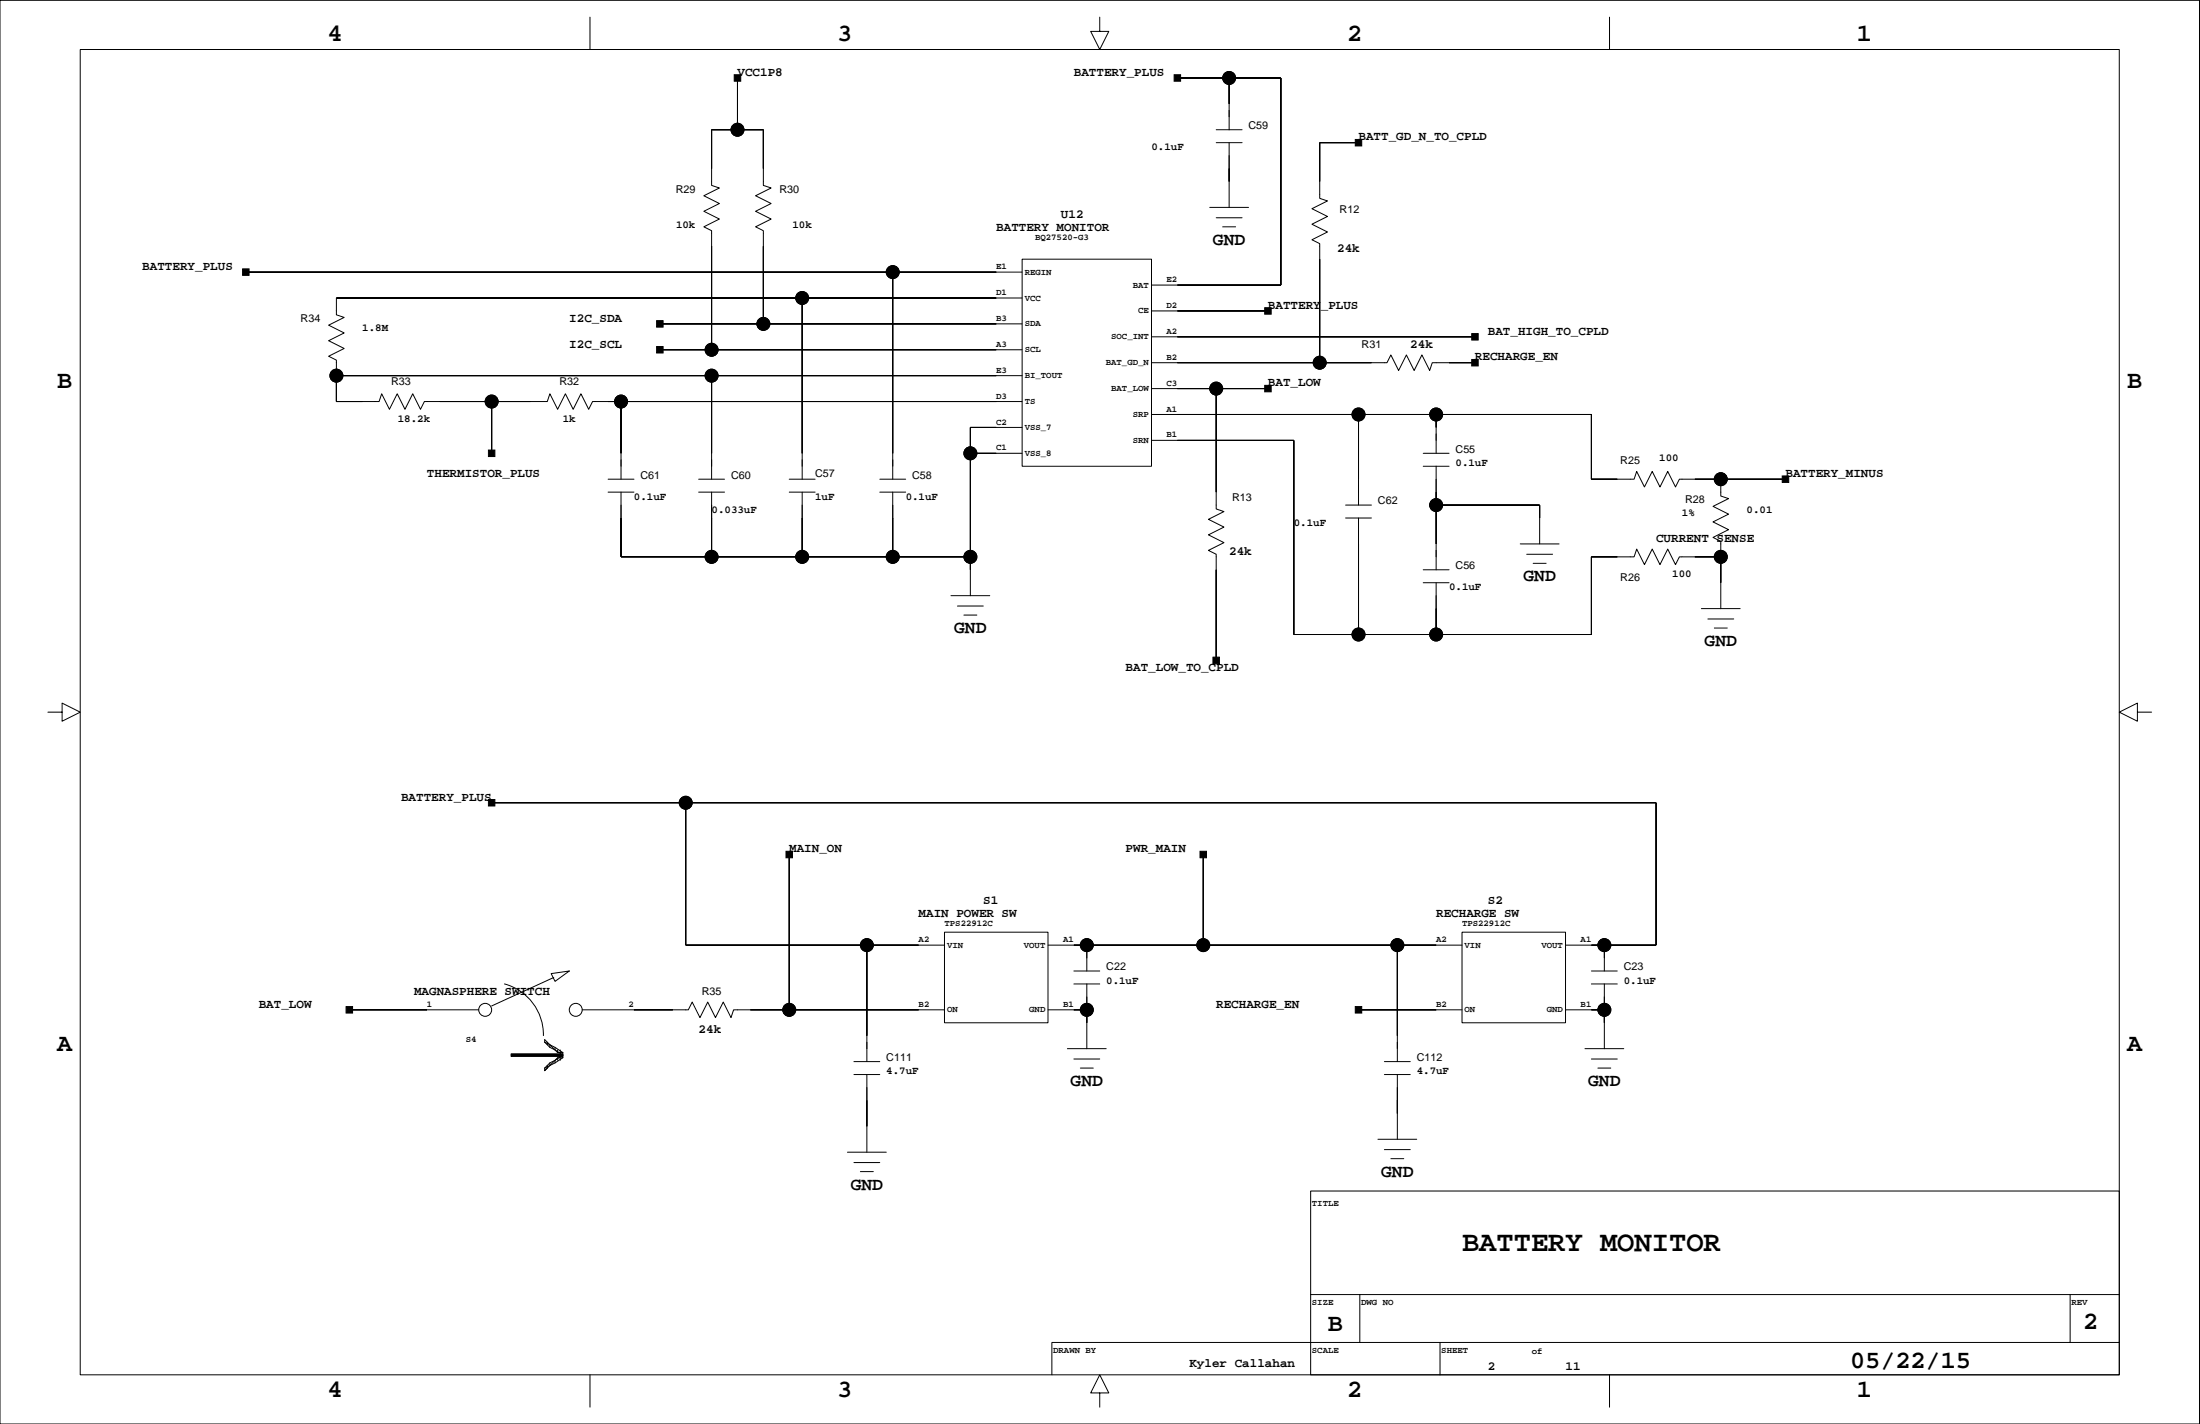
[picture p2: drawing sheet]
<svg xmlns="http://www.w3.org/2000/svg" width="432mm" height="279mm" viewBox="0 0 432 279" stroke-linecap="round" stroke-linejoin="round" font-family="sans-serif">
<g fill="none" stroke="#000" stroke-width=".2">
<path d="M0 .1h431.7v279.3h-431.7zM15.7 9.7h400.3v260.1h-400.3zM115.8 3.4v6.3M144.7 15.3v10.2M215.9 3.4v2.8h1.7l-1.7 3.5-1.8-3.5h1.8M231.1 15.3h20.3v40.6h-25.4M241.2 15.3v10.2M315.9 3.4v6.3M238.7 25.5h5.1M238.7 28h5.1M241.2 28v12.7M266.6 28h-7.6v10.9l1.5 .5-3 1.5 3 1.6-3 1.5 3 1.5-3 1.5 1.5 .8v23.4"/>
<path d="M48.2 53.4h152.4M157.4 58.5v35.5M175.2 53.4v40.6M200.6 50.9h25.4v40.6h-25.4zM200.6 58.5h-134.6v3.3l1.5 .5-3 1.5 3 1.5-3 1.6 3 1.5-3 1.5 1.5 .8v8.1h8.4l.5-1.5 1.5 3 1.6-3 1.5 3 1.5-3 1.5 3 .8-1.5h24.1l.5-1.5 1.5 3 1.6-3 1.5 3 1.5-3 1.5 3 .8-1.5h84.3M237.4 40.7h7.7M238.7 42.7h5.1M240 44.5h2.5M66 73.7h.1M66 73.7h134.6M96.5 78.8v10.1M121.9 78.8v15.2"/>
<path d="M129.5 63.5h71.1M129.5 68.6h71.1M139.7 73.7v20.3M149.8 63.5v-18.2l-1.5-.8 3-1.5-3-1.5 3-1.6-3-1.5 3-1.5-1.5-.5v-10.9h-10.1v10.9l1.5 .5-3.1 1.5 3.1 1.5-3.1 1.6 3.1 1.5-3.1 1.5 1.6 .8v23.3M226 71.2h46.2l.8-1.6 1.5 3.1 1.5-3.1 1.6 3.1 1.5-3.1 1.5 3.1 .5-1.5h8.4M226 61h22.9M226 66.1h63.5M226 76.2h22.9M238.7 76.2v23.7l1.5 .5-3 1.5 3 1.5-3 1.5 3 1.6-3 1.5 1.5 .8v20.8M119.4 94h5M119.4 96.6h5M121.9 96.6v12.7h68.6"/>
<path d="M137.1 94h5.1M137.1 96.6h5.1M139.7 96.6v12.7M154.9 94h5.1M154.9 96.6h5.1M157.4 96.6v12.7M172.7 94h5.1M172.7 96.6h5.1M175.2 96.6v12.7M190.5 88.9h10.1M200.6 83.9h-10.1v33M226 81.3h86.3v12.7h8.4l.5-1.5 1.6 3 1.5-3 1.5 3 1.5-3 1.6 3 .7-1.5h20.8"/>
<path d="M226 86.4h27.9v38.1h58.4v-15.2h8.4l.5-1.6 1.6 3.1 1.5-3.1 1.5 3.1 1.5-3.1 1.6 3.1 .7-1.5h8.1M264.1 99.1h5.1M266.6 81.3v17.8M279.3 88.9h5.1M279.3 91.5h5.1M281.9 81.3v7.6M281.9 91.5v20.3M281.9 99.1h20.3v7.6M337.7 94h.1M337.7 94v3.3l1.6 .5-3.1 1.6 3.1 1.5-3.1 1.5 3.1 1.5-3.1 1.5 1.5 .8v13.2M186.6 116.9h7.7M187.9 118.9h5.1"/>
<path d="M264.1 101.6h5.1M266.6 101.6v22.9M279.3 111.8h5.1M279.3 114.3h5.1M281.9 114.3v10.2M298.4 106.7h7.6M299.7 108.8h5M300.9 110.5h2.6M333.9 119.4h7.7M337.7 109.3h.1M9.4 139.7h2.8v-1.7l3.5 1.7-3.5 1.8v-1.8M189.2 120.7h2.5"/>
<path d="M335.2 121.4h5.1M336.5 123.2h2.5M419.5 139.7v-1.7l-3.5 1.7 3.5 1.8v-1.8h2.8M96.5 157.5h228.5v27.9h-17.7M134.6 157.5v27.9h50.8M154.9 167.7v30.4M236.2 167.7v17.7M68.6 198.1h25.4M99 193.1a10.3 10.3 0 0 1 7.7 10.1M108.2 191l3.5-.5-2.8 2.1zM108.7 191.8l-12.2 5.6M114.3 198.1h20.8l.8-1.5 1.5 3.1 1.5-3.1 1.5 3.1 1.6-3.1 1.5 3.1 .5-1.6h41.4"/>
<path d="M170.1 185.4v22.9M185.4 182.9h20.3v17.8h-20.3zM205.7 198.1h7.6M205.7 185.4h81.3M210.8 190.5h5.1M210.8 193.1h5.1M213.3 198.1h.1M213.3 185.4h.1M213.3 185.4v5.1M213.3 193.1v12.7M266.6 198.1h20.4M274.3 185.4v22.9"/>
<path d="M287 182.9h20.3v17.8h-20.3zM307.3 198.1h7.6M312.3 190.5h5.1M312.3 193.1h5.1M314.9 185.4h.1M314.9 198.1h.1M314.9 185.4v5.1M314.9 193.1v12.7M106.9 204.5l1 1 2.6 1.5-2.6 1.6-1 1M106.9 204.5l1 .5 1.5 1.5h1.1M106.9 204.5v-.5l1 1 2.6 1.5M107.4 209.1v.5l-.5 .5v-.5"/>
<path d="M107.4 204.5v.5M107.9 205v.5M107.9 208.6v.5M108.9 205.5v.5M108.9 208v.6M109.4 206v.5M109.4 207.5v.5M110 206v.5M110 207.5v.5M110.5 207.5h-1.1l-1.5 1.6-1 .5M110.5 207.5l-2.6 1.6-1 1M110.5 206.5v1"/>
<path d="M167.6 208.3h5.1M167.6 210.8h5.1M170.1 210.8v15.3M209.5 205.8h7.6M210.8 207.8h5.1M212 209.6h2.6M271.7 208.3h5.1M271.7 210.8h5.1M274.3 210.8v12.7M311.1 205.8h7.6M312.3 207.8h5.1M313.6 209.6h2.6"/>
<path d="M166.3 226.1h7.7M167.6 228.1h5.1M168.9 229.9h2.5M257.2 233.7h158.8v36.1h-158.8zM270.4 223.5h7.7M271.7 225.6h5.1M273 227.3h2.5M257.2 254h158.8M266.9 254v9.4M406.3 254v9.4M115.8 269.8v6.3M215.9 273.3h1.7l-1.7-3.5-1.8 3.5h1.8v2.8"/>
<path d="M282.6 263.4v6.4M315.9 269.8v6.3M416 263.4h-209.5v6.4"/>
<circle cx="241.2" cy="15.3" r="1.27"/>
<circle cx="144.7" cy="25.5" r="1.27"/>
<circle cx="157.4" cy="58.5" r="1.27"/>
<circle cx="175.2" cy="53.4" r="1.27"/>
<circle cx="66" cy="73.7" r="1.27"/>
<circle cx="96.5" cy="78.8" r="1.27"/>
<circle cx="121.9" cy="78.8" r="1.27"/>
<circle cx="139.7" cy="68.6" r="1.27"/>
<circle cx="139.7" cy="73.7" r="1.27"/>
<circle cx="149.8" cy="63.5" r="1.27"/>
<circle cx="238.7" cy="76.2" r="1.27"/>
<circle cx="259" cy="71.2" r="1.27"/>
<circle cx="190.5" cy="88.9" r="1.27"/>
<circle cx="266.6" cy="81.3" r="1.27"/>
<circle cx="281.9" cy="99.1" r="1.27"/>
<circle cx="281.9" cy="81.3" r="1.27"/>
<circle cx="337.7" cy="94" r="1.27"/>
<circle cx="139.7" cy="109.3" r="1.27"/>
<circle cx="157.4" cy="109.3" r="1.27"/>
<circle cx="175.2" cy="109.3" r="1.27"/>
<circle cx="190.5" cy="109.3" r="1.27"/>
<circle cx="337.7" cy="109.3" r="1.27"/>
<circle cx="266.6" cy="124.5" r="1.27"/>
<circle cx="281.9" cy="124.5" r="1.27"/>
<circle cx="134.6" cy="157.5" r="1.27"/>
<circle cx="95.2" cy="198.1" r="1.27"/>
<circle cx="113" cy="198.1" r="1.27"/>
<circle cx="154.9" cy="198.1" r="1.27"/>
<circle cx="170.1" cy="185.4" r="1.27"/>
<circle cx="213.3" cy="185.4" r="1.27"/>
<circle cx="213.3" cy="198.1" r="1.27"/>
<circle cx="236.2" cy="185.4" r="1.27"/>
<circle cx="274.3" cy="185.4" r="1.27"/>
<circle cx="314.9" cy="185.4" r="1.27"/>
<circle cx="314.9" cy="198.1" r="1.27"/>
</g>
<g fill="#000" stroke="#000" stroke-width=".2">
<path d="M144.1 14.7h1.3v1.2h-1.3z" fill-rule="evenodd"/>
<path d="M144.7 15.3v10.2z" fill-rule="evenodd"/>
<path d="M230.5 14.7h1.2v1.2h-1.2z" fill-rule="evenodd"/>
<path d="M241.2 15.3v5.1z" fill-rule="evenodd"/>
<path d="M231.1 15.3h10.1z" fill-rule="evenodd"/>
<path d="M251.4 15.3v40.6z" fill-rule="evenodd"/>
<path d="M241.2 15.3h10.2z" fill-rule="evenodd"/>
<path d="M139.7 25.5v7.6z" fill-rule="evenodd"/>
<path d="M139.7 25.5h5z" fill-rule="evenodd"/>
<path d="M144.7 25.5h5.1z" fill-rule="evenodd"/>
<path d="M149.8 25.5v7.6z" fill-rule="evenodd"/>
<path d="M241.2 33.1v2.5z" fill-rule="evenodd"/>
<path d="M259 28v7.6z" fill-rule="evenodd"/>
<path d="M266 27.4h1.3v1.2h-1.3z" fill-rule="evenodd"/>
<path d="M259 28h7.6z" fill-rule="evenodd"/>
<path d="M47.6 52.8h1.3v1.2h-1.3z" fill-rule="evenodd"/>
<path d="M139.7 48.3v20.3z" fill-rule="evenodd"/>
<path d="M149.8 48.3v15.2z" fill-rule="evenodd"/>
<path d="M66 58.5h91.4z" fill-rule="evenodd"/>
<path d="M157.4 58.5v30.4z" fill-rule="evenodd"/>
<path d="M175.2 53.4v35.5z" fill-rule="evenodd"/>
<path d="M48.2 53.4h127z" fill-rule="evenodd"/>
<path d="M157.4 58.5h38.1z" fill-rule="evenodd"/>
<path d="M175.2 53.4h20.3z" fill-rule="evenodd"/>
<path d="M231.1 55.9h20.3z" fill-rule="evenodd"/>
<path d="M259 50.9v20.3z" fill-rule="evenodd"/>
<path d="M66 73.7v5.1z" fill-rule="evenodd"/>
<path d="M66 78.8h5.1z" fill-rule="evenodd"/>
<path d="M86.3 78.8h10.2z" fill-rule="evenodd"/>
<path d="M96.5 78.8v10.1z" fill-rule="evenodd"/>
<path d="M96.5 78.8h7.6z" fill-rule="evenodd"/>
<path d="M119.4 78.8h2.5z" fill-rule="evenodd"/>
<path d="M121.9 78.8v10.1z" fill-rule="evenodd"/>
<path d="M128.9 62.9h1.2v1.3h-1.2z" fill-rule="evenodd"/>
<path d="M128.9 68h1.2v1.3h-1.2z" fill-rule="evenodd"/>
<path d="M129.5 68.6h10.2z" fill-rule="evenodd"/>
<path d="M139.7 73.7v15.2z" fill-rule="evenodd"/>
<path d="M66 73.7h73.7z" fill-rule="evenodd"/>
<path d="M129.5 63.5h20.3z" fill-rule="evenodd"/>
<path d="M149.8 63.5h45.7z" fill-rule="evenodd"/>
<path d="M139.7 68.6h55.8z" fill-rule="evenodd"/>
<path d="M121.9 78.8h73.6z" fill-rule="evenodd"/>
<path d="M139.7 73.7h55.8z" fill-rule="evenodd"/>
<path d="M238.7 76.2v20.4z" fill-rule="evenodd"/>
<path d="M231.1 76.2h7.6z" fill-rule="evenodd"/>
<path d="M248.2 60.4h1.3v1.2h-1.3z" fill-rule="evenodd"/>
<path d="M248.2 75.6h1.3v1.3h-1.3z" fill-rule="evenodd"/>
<path d="M231.1 61h17.8z" fill-rule="evenodd"/>
<path d="M238.7 76.2h10.2z" fill-rule="evenodd"/>
<path d="M231.1 71.2h27.9z" fill-rule="evenodd"/>
<path d="M259 71.2h10.2z" fill-rule="evenodd"/>
<path d="M288.9 65.5h1.2v1.2h-1.2z" fill-rule="evenodd"/>
<path d="M288.9 70.5h1.2v1.3h-1.2z" fill-rule="evenodd"/>
<path d="M231.1 66.1h58.4z" fill-rule="evenodd"/>
<path d="M284.4 71.2h5.1z" fill-rule="evenodd"/>
<path d="M95.9 88.3h1.2v1.3h-1.2z" fill-rule="evenodd"/>
<path d="M190.5 83.9v5z" fill-rule="evenodd"/>
<path d="M190.5 88.9v20.4z" fill-rule="evenodd"/>
<path d="M190.5 88.9h5z" fill-rule="evenodd"/>
<path d="M190.5 83.9h5z" fill-rule="evenodd"/>
<path d="M231.1 86.4h22.8z" fill-rule="evenodd"/>
<path d="M253.9 86.4v38.1z" fill-rule="evenodd"/>
<path d="M231.1 81.3h35.5z" fill-rule="evenodd"/>
<path d="M266.6 81.3v12.7z" fill-rule="evenodd"/>
<path d="M266.6 81.3h15.3z" fill-rule="evenodd"/>
<path d="M281.9 81.3v2.6z" fill-rule="evenodd"/>
<path d="M281.9 99.1v7.6z" fill-rule="evenodd"/>
<path d="M281.9 96.6v2.5z" fill-rule="evenodd"/>
<path d="M302.2 99.1v2.5z" fill-rule="evenodd"/>
<path d="M281.9 99.1h20.3z" fill-rule="evenodd"/>
<path d="M281.9 81.3h30.4z" fill-rule="evenodd"/>
<path d="M312.3 81.3v12.7z" fill-rule="evenodd"/>
<path d="M312.3 94h5.1z" fill-rule="evenodd"/>
<path d="M332.7 94h5z" fill-rule="evenodd"/>
<path d="M349.8 93.4h1.3v1.3h-1.3z" fill-rule="evenodd"/>
<path d="M337.7 94h12.7z" fill-rule="evenodd"/>
<path d="M121.9 101.6v7.7z" fill-rule="evenodd"/>
<path d="M139.7 101.6v7.7z" fill-rule="evenodd"/>
<path d="M121.9 109.3h17.8z" fill-rule="evenodd"/>
<path d="M157.4 101.6v7.7z" fill-rule="evenodd"/>
<path d="M139.7 109.3h17.7z" fill-rule="evenodd"/>
<path d="M175.2 101.6v7.7z" fill-rule="evenodd"/>
<path d="M157.4 109.3h17.8z" fill-rule="evenodd"/>
<path d="M190.5 109.3v2.5z" fill-rule="evenodd"/>
<path d="M175.2 109.3h15.3z" fill-rule="evenodd"/>
<path d="M238.7 111.8v17.8z" fill-rule="evenodd"/>
<path d="M266.6 106.7v17.8z" fill-rule="evenodd"/>
<path d="M281.9 119.4v5.1z" fill-rule="evenodd"/>
<path d="M312.3 109.3v15.2z" fill-rule="evenodd"/>
<path d="M312.3 109.3h5.1z" fill-rule="evenodd"/>
<path d="M337.7 109.3v5z" fill-rule="evenodd"/>
<path d="M332.7 109.3h5z" fill-rule="evenodd"/>
<path d="M238.1 128.9h1.2v1.3h-1.2z" fill-rule="evenodd"/>
<path d="M253.9 124.5h12.7z" fill-rule="evenodd"/>
<path d="M266.6 124.5h15.3z" fill-rule="evenodd"/>
<path d="M281.9 124.5h30.4z" fill-rule="evenodd"/>
<path d="M95.9 156.9h1.2v1.2h-1.2z" fill-rule="evenodd"/>
<path d="M134.6 157.5v27.9z" fill-rule="evenodd"/>
<path d="M96.5 157.5h38.1z" fill-rule="evenodd"/>
<path d="M325 157.5v27.9z" fill-rule="evenodd"/>
<path d="M134.6 157.5h190.4z" fill-rule="evenodd"/>
<path d="M154.3 167h1.2v1.3h-1.2z" fill-rule="evenodd"/>
<path d="M154.9 167.7v30.4z" fill-rule="evenodd"/>
<path d="M235.5 167h1.3v1.3h-1.3z" fill-rule="evenodd"/>
<path d="M236.2 167.7v17.7z" fill-rule="evenodd"/>
<path d="M67.9 197.5h1.3v1.3h-1.3z" fill-rule="evenodd"/>
<path d="M68.6 198.1h15.2z" fill-rule="evenodd"/>
<path d="M124.4 198.1h7.7z" fill-rule="evenodd"/>
<path d="M147.3 198.1h7.6z" fill-rule="evenodd"/>
<path d="M170.1 185.4v17.8z" fill-rule="evenodd"/>
<path d="M134.6 185.4h35.5z" fill-rule="evenodd"/>
<path d="M154.9 198.1h25.4z" fill-rule="evenodd"/>
<path d="M170.1 185.4h10.2z" fill-rule="evenodd"/>
<path d="M213.3 198.1v2.6z" fill-rule="evenodd"/>
<path d="M210.8 198.1h2.5z" fill-rule="evenodd"/>
<path d="M210.8 185.4h2.5z" fill-rule="evenodd"/>
<path d="M213.3 185.4h22.9z" fill-rule="evenodd"/>
<path d="M266 197.5h1.3v1.3h-1.3z" fill-rule="evenodd"/>
<path d="M274.3 185.4v17.8z" fill-rule="evenodd"/>
<path d="M236.2 185.4h38.1z" fill-rule="evenodd"/>
<path d="M274.3 185.4h7.6z" fill-rule="evenodd"/>
<path d="M266.6 198.1h15.3z" fill-rule="evenodd"/>
<path d="M312.3 185.4h2.6z" fill-rule="evenodd"/>
<path d="M312.3 198.1h2.6z" fill-rule="evenodd"/>
<path d="M314.9 198.1v2.6z" fill-rule="evenodd"/>
<path d="M314.9 185.4h10.1z" fill-rule="evenodd"/>
<path d="M100.3 206.8h10.2v.5h-10.2z" fill-rule="evenodd"/>
<path d="M170.1 215.9v5.1z" fill-rule="evenodd"/>
<path d="M274.3 215.9v2.6z" fill-rule="evenodd"/>
<circle cx="241.2" cy="15.3" r="1.27"/>
<circle cx="144.7" cy="25.5" r="1.27"/>
<circle cx="157.4" cy="58.5" r="1.27"/>
<circle cx="175.2" cy="53.4" r="1.27"/>
<circle cx="66" cy="73.7" r="1.27"/>
<circle cx="96.5" cy="78.8" r="1.27"/>
<circle cx="121.9" cy="78.8" r="1.27"/>
<circle cx="139.7" cy="68.6" r="1.27"/>
<circle cx="139.7" cy="73.7" r="1.27"/>
<circle cx="149.8" cy="63.5" r="1.27"/>
<circle cx="238.7" cy="76.2" r="1.27"/>
<circle cx="259" cy="71.2" r="1.27"/>
<circle cx="190.5" cy="88.9" r="1.27"/>
<circle cx="266.6" cy="81.3" r="1.27"/>
<circle cx="281.9" cy="99.1" r="1.27"/>
<circle cx="281.9" cy="81.3" r="1.27"/>
<circle cx="337.7" cy="94" r="1.27"/>
<circle cx="139.7" cy="109.3" r="1.27"/>
<circle cx="157.4" cy="109.3" r="1.27"/>
<circle cx="175.2" cy="109.3" r="1.27"/>
<circle cx="190.5" cy="109.3" r="1.27"/>
<circle cx="337.7" cy="109.3" r="1.27"/>
<circle cx="266.6" cy="124.5" r="1.27"/>
<circle cx="281.9" cy="124.5" r="1.27"/>
<circle cx="134.6" cy="157.5" r="1.27"/>
<circle cx="154.9" cy="198.1" r="1.27"/>
<circle cx="170.1" cy="185.4" r="1.27"/>
<circle cx="213.3" cy="185.4" r="1.27"/>
<circle cx="213.3" cy="198.1" r="1.27"/>
<circle cx="236.2" cy="185.4" r="1.27"/>
<circle cx="274.3" cy="185.4" r="1.27"/>
<circle cx="314.9" cy="185.4" r="1.27"/>
<circle cx="314.9" cy="198.1" r="1.27"/>
</g>
<text font-size="5.6" x="287" y="245.4">BATTERY MONITOR</text>
<g font-size="4.9">
<text x="64.3" y="8.1">4</text>
<text x="164.3" y="8.1">3</text>
<text x="264.4" y="8.1">2</text>
<text x="364.4" y="8.1">1</text>
<text x="11.2" y="76.1">B</text>
<text x="417.5" y="76.1">B</text>
<text x="11.2" y="206.1">A</text>
<text x="417.5" y="206.1">A</text>
<text x="260.6" y="261.2">B</text>
<text x="408.8" y="260.7">2</text>
<text x="363.1" y="268.4">05/22/15</text>
<text x="64.3" y="274.2">4</text>
<text x="164.3" y="274.2">3</text>
<text x="264.4" y="274.2">2</text>
<text x="364.4" y="274.2">1</text>
</g>
<g font-size="3.5">
<text x="238.1" y="48">GND</text>
<text x="299" y="114.1">GND</text>
<text x="187.3" y="124.2">GND</text>
<text x="334.6" y="126.8">GND</text>
<text x="210.1" y="213.1">GND</text>
<text x="311.7" y="213.1">GND</text>
<text x="167" y="233.4">GND</text>
<text x="271.1" y="230.9">GND</text>
</g>
<g font-size="2.5">
<text x="144.7" y="14.9">VCC1P8</text>
<text x="210.8" y="14.9">BATTERY_PLUS</text>
<text x="266.6" y="27.6">BATT_GD_N_TO_CPLD</text>
<text x="195.5" y="45.3">BATTERY MONITOR</text>
<text x="208.2" y="42.8">U12</text>
<text x="27.9" y="53">BATTERY_PLUS</text>
<text x="262.4" y="49.5">24k</text>
<text x="111.7" y="63.1">I2C_SDA</text>
<text x="248.9" y="60.6">BATTERY_PLUS</text>
<text x="292" y="65.6">BAT_HIGH_TO_CPLD</text>
<text x="111.7" y="68.2">I2C_SCL</text>
<text x="276.8" y="68.2">24k</text>
<text x="289.5" y="70.7">RECHARGE_EN</text>
<text x="248.9" y="75.8">BAT_LOW</text>
<text x="83.8" y="93.6">THERMISTOR_PLUS</text>
<text x="350.4" y="93.6">BATTERY_MINUS</text>
<text x="325" y="106.3">CURRENT SENSE</text>
<text x="241.2" y="108.8">24k</text>
<text x="220.9" y="131.7">BAT_LOW_TO_CPLD</text>
<text x="78.7" y="157.1">BATTERY_PLUS</text>
<text x="154.9" y="167.2">MAIN_ON</text>
<text x="220.9" y="167.2">PWR_MAIN</text>
<text x="180.3" y="179.9">MAIN POWER SW</text>
<text x="193" y="177.4">S1</text>
<text x="281.9" y="179.9">RECHARGE SW</text>
<text x="292" y="177.4">S2</text>
<text x="50.8" y="197.7">BAT_LOW</text>
<text x="81.3" y="195.2">MAGNASPHERE SWITCH</text>
<text x="238.7" y="197.7">RECHARGE_EN</text>
<text x="137.1" y="202.8">24k</text>
<text x="233.5" y="268.2">Kyler Callahan</text>
<text x="292" y="268.8">2</text>
<text x="307.3" y="268.8">11</text>
</g>
<g font-size="2.1">
<text x="226" y="29.5">0.1uF</text>
<text x="245.1" y="25.3">C59</text>
<text x="132.6" y="37.8">R29</text>
<text x="153" y="37.8">R30</text>
<text x="262.9" y="41.7">R12</text>
<text x="132.7" y="44.7">10k</text>
<text x="155.5" y="44.7">10k</text>
<text x="59" y="63.2">R34</text>
<text x="71.1" y="65">1.8M</text>
<text x="267.2" y="68.3">R31</text>
<text x="76.8" y="75.5">R33</text>
<text x="109.8" y="75.5">R32</text>
<text x="78.1" y="82.8">18.2k</text>
<text x="110.5" y="82.8">1k</text>
<text x="285.7" y="88.8">C55</text>
<text x="125.7" y="93.9">C61</text>
<text x="143.5" y="93.9">C60</text>
<text x="160" y="93.6">C57</text>
<text x="179" y="93.9">C58</text>
<text x="285.7" y="91.4">0.1uF</text>
<text x="318" y="91.1">R25</text>
<text x="325.7" y="90.4">100</text>
<text x="124.4" y="98">0.1uF</text>
<text x="139.7" y="100.6">0.033uF</text>
<text x="160" y="98">1uF</text>
<text x="177.8" y="98">0.1uF</text>
<text x="241.8" y="98.4">R13</text>
<text x="270.4" y="99">C62</text>
<text x="330.1" y="101.3">1%</text>
<text x="330.7" y="98.7">R28</text>
<text x="342.8" y="100.6">0.01</text>
<text x="253.9" y="103.1">0.1uF</text>
<text x="285.7" y="111.7">C56</text>
<text x="318" y="114">R26</text>
<text x="328.2" y="113.3">100</text>
<text x="284.4" y="115.8">0.1uF</text>
<text x="217.1" y="190.4">C22</text>
<text x="318.7" y="190.4">C23</text>
<text x="137.7" y="195.2">R35</text>
<text x="217.1" y="193">0.1uF</text>
<text x="318.7" y="193">0.1uF</text>
<text x="174" y="208.2">C111</text>
<text x="278.1" y="208.2">C112</text>
<text x="174" y="210.8">4.7uF</text>
<text x="278.1" y="210.8">4.7uF</text>
</g>
<g font-size="1.8">
<text x="203.2" y="47">BQ27520-G3</text>
<text x="195.5" y="52.8">E1</text>
<text x="201.1" y="53.9">REGIN</text>
<text x="195.5" y="57.9">D1</text>
<text x="201.1" y="59">VCC</text>
<text x="222.3" y="56.4">BAT</text>
<text x="229" y="55.4">E2</text>
<text x="195.5" y="63">B3</text>
<text x="201.1" y="64">SDA</text>
<text x="223.4" y="61.5">CE</text>
<text x="229" y="65.5">A2</text>
<text x="229" y="60.4">D2</text>
<text x="195.5" y="68.1">A3</text>
<text x="201.1" y="69.1">SCL</text>
<text x="217" y="71.7">BAT_GD_N</text>
<text x="218.1" y="66.6">SOC_INT</text>
<text x="229" y="70.6">B2</text>
<text x="195.5" y="73.1">E3</text>
<text x="201.1" y="74.2">BI_TOUT</text>
<text x="218.1" y="76.7">BAT_LOW</text>
<text x="229" y="75.7">C3</text>
<text x="195.5" y="83.3">C2</text>
<text x="195.5" y="78.2">D3</text>
<text x="201.1" y="79.3">TS</text>
<text x="222.3" y="81.8">SRP</text>
<text x="229" y="80.8">A1</text>
<text x="195.5" y="88.4">C1</text>
<text x="201.1" y="84.4">VSS_7</text>
<text x="201.1" y="89.4">VSS_8</text>
<text x="222.3" y="86.9">SRN</text>
<text x="229" y="85.8">B1</text>
<text x="180.3" y="184.9">A2</text>
<text x="185.4" y="181.6">TPS22912C</text>
<text x="185.9" y="185.9">VIN</text>
<text x="201" y="185.9">VOUT</text>
<text x="208.7" y="184.9">A1</text>
<text x="281.9" y="184.9">A2</text>
<text x="287" y="181.6">TPS22912C</text>
<text x="287.5" y="185.9">VIN</text>
<text x="302.5" y="185.9">VOUT</text>
<text x="310.2" y="184.9">A1</text>
<text x="83.8" y="197.6">1</text>
<text x="123.4" y="197.6">2</text>
<text x="180.3" y="197.6">B2</text>
<text x="208.7" y="197.6">B1</text>
<text x="281.9" y="197.6">B2</text>
<text x="310.2" y="197.6">B1</text>
<text x="185.9" y="198.6">ON</text>
<text x="202" y="198.6">GND</text>
<text x="287.5" y="198.6">ON</text>
<text x="303.6" y="198.6">GND</text>
<text x="91.4" y="204.5">S4</text>
<text x="257.5" y="236.7">TITLE</text>
<text x="257.5" y="256">SIZE</text>
<text x="267.1" y="256">DWG NO</text>
<text x="406.6" y="256">REV</text>
<text x="206.7" y="265.4">DRAWN BY</text>
<text x="257.5" y="265.4">SCALE</text>
<text x="282.9" y="265.4">SHEET</text>
<text x="300.7" y="265.6">of</text>
</g>
</svg>
